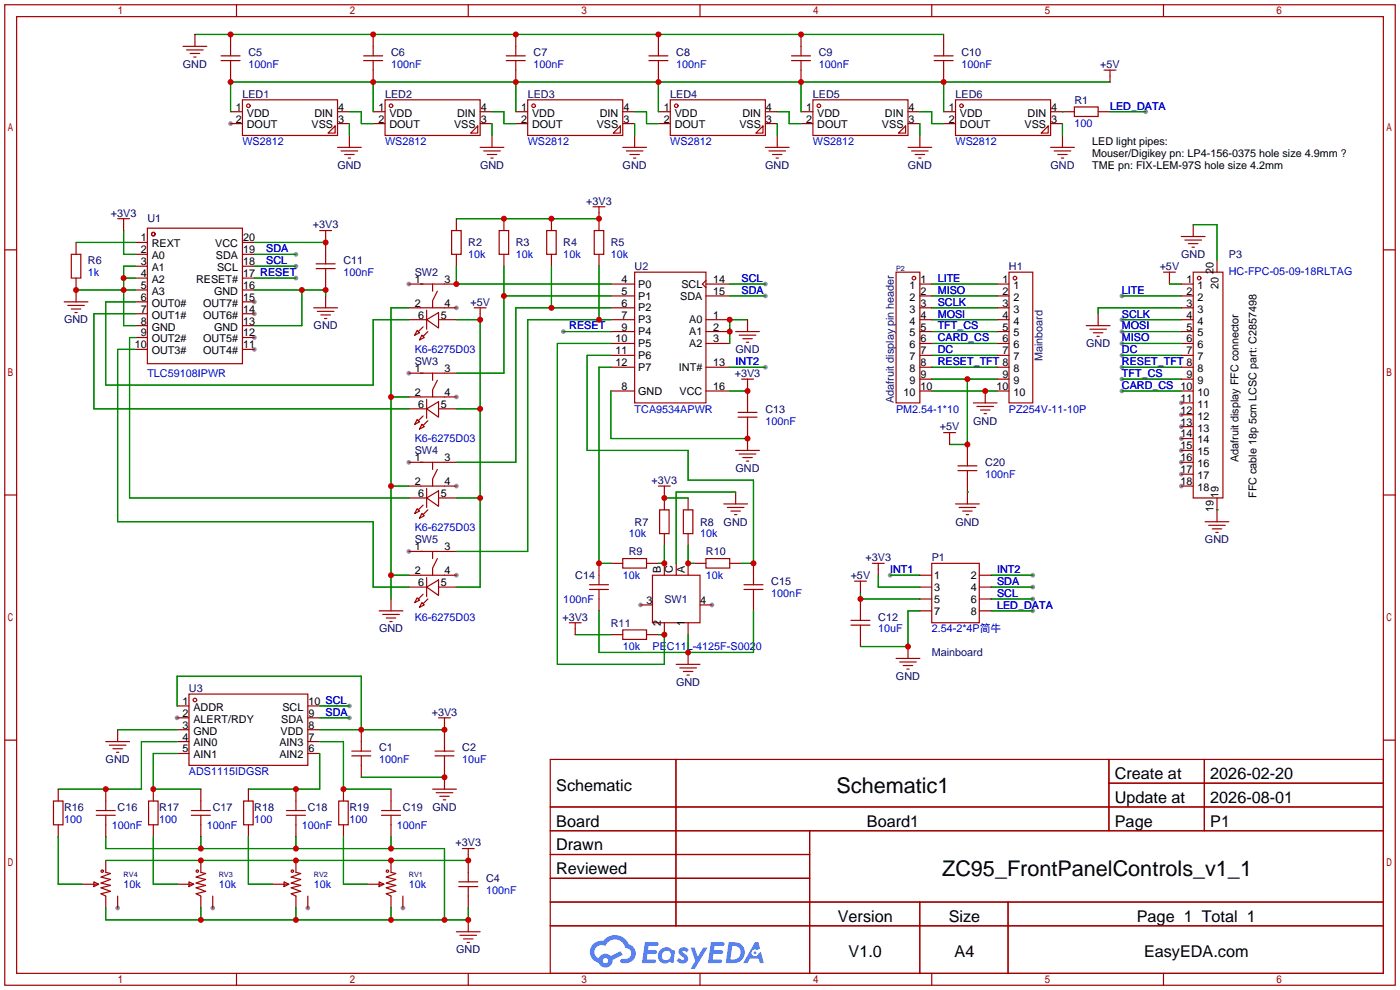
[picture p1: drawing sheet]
<svg xmlns="http://www.w3.org/2000/svg" width="299mm" height="212mm" viewBox="0 0 299 212" stroke-linecap="round" stroke-linejoin="round" font-family="sans-serif">
<g fill="#999">
<circle cx="54.4" cy="74.7" r=".51"/>
<circle cx="54.4" cy="72.1" r=".51"/>
<circle cx="54.4" cy="67.1" r=".51"/>
<circle cx="54.4" cy="64.5" r=".51"/>
<circle cx="37.8" cy="153.4" r=".51"/>
<circle cx="86.1" cy="194.1" r=".51"/>
<circle cx="136.9" cy="129.3" r=".51"/>
<circle cx="152.1" cy="129.3" r=".51"/>
<circle cx="49.3" cy="26.4" r=".51"/>
<circle cx="65.8" cy="194.1" r=".51"/>
<circle cx="45.5" cy="194.1" r=".51"/>
<circle cx="25.1" cy="194.1" r=".51"/>
<circle cx="87.4" cy="60.7" r=".51"/>
<circle cx="97.5" cy="65.8" r=".51"/>
<circle cx="87.4" cy="79.8" r=".51"/>
<circle cx="97.5" cy="84.8" r=".51"/>
<circle cx="87.4" cy="98.8" r=".51"/>
<circle cx="97.5" cy="103.9" r=".51"/>
<circle cx="87.4" cy="117.9" r=".51"/>
<circle cx="97.5" cy="122.9" r=".51"/>
<circle cx="252.5" cy="86.1" r=".51"/>
<circle cx="252.5" cy="88.6" r=".51"/>
<circle cx="252.5" cy="91.2" r=".51"/>
<circle cx="252.5" cy="93.7" r=".51"/>
<circle cx="252.5" cy="96.3" r=".51"/>
<circle cx="252.5" cy="98.8" r=".51"/>
<circle cx="252.5" cy="101.3" r=".51"/>
<circle cx="252.5" cy="103.9" r=".51"/>
<circle cx="74.7" cy="150.9" r=".51"/>
<circle cx="74.7" cy="153.4" r=".51"/>
<circle cx="63.2" cy="54.4" r=".51"/>
<circle cx="63.2" cy="56.9" r=".51"/>
<circle cx="163.6" cy="60.7" r=".51"/>
<circle cx="163.6" cy="63.2" r=".51"/>
<circle cx="163.6" cy="78.5" r=".51"/>
<circle cx="120.4" cy="70.9" r=".51"/>
<circle cx="63.2" cy="59.4" r=".51"/>
<circle cx="220.7" cy="122.9" r=".51"/>
<circle cx="220.7" cy="125.5" r=".51"/>
<circle cx="220.7" cy="128" r=".51"/>
<circle cx="220.7" cy="130.6" r=".51"/>
<circle cx="190.2" cy="122.9" r=".51"/>
<circle cx="244.9" cy="23.9" r=".51"/>
<circle cx="239.8" cy="63.2" r=".51"/>
<circle cx="239.8" cy="68.3" r=".51"/>
<circle cx="239.8" cy="70.9" r=".51"/>
<circle cx="239.8" cy="75.9" r=".51"/>
<circle cx="239.8" cy="78.5" r=".51"/>
<circle cx="239.8" cy="81" r=".51"/>
<circle cx="239.8" cy="73.4" r=".51"/>
<circle cx="239.8" cy="83.6" r=".51"/>
</g>
<g fill="none" stroke="#a10000" stroke-width=".25">
<path d="M1 1h297.2v209.6h-297.2zM3.6 3.6h292.1v204.4h-292.1zM50.5 1v2.6M100.1 1v2.6M149.6 1v2.6M199.1 1v2.6M248.7 1v2.6M1 53.4h2.6M295.7 53.4h2.5M1 105.8h2.6M295.7 105.8h2.5M1 158.2h2.6"/>
<path d="M295.7 158.2h2.5M117.6 162.3h178.1v45.7h-178.1zM117.6 172.5h178.1M117.6 177.5h178.1M144.5 162.3v35.6M173 177.5v30.5M237 162.3v15.2M237 167.4h58.7M257.4 162.3v15.2M117.6 182.6h55.4M117.6 192.8h178.1M117.6 187.7h55.4"/>
<path d="M117.6 197.9h178.1M196.6 192.8v15.2M215.4 192.8v15.2M50.5 208v2.6M100.1 208v2.6M149.6 208v2.6M199.1 208v2.6M248.7 208v2.6"/>
</g>
<g fill="#5487ff">
<path d="M145.3 202.7a1.3 1.3 0 0 1 1.9 .3l-.4 .6a.54 .54 0 0 0-.9-.2l.1 .2a1.34 1.34 0 0 1 .9 1.8 1.47 1.47 0 0 1-2.3-.1l.5-.6 .8 .5a.31 .31 0 0 0 .4-.3 .31 .31 0 0 0-.3-.4 1.12 1.12 0 0 1-.7-1.8z"/>
<path d="M147.6 202.5h.9l.6 2 1.2-2h.9l-2.7 4.6h-.9l1-1.7z"/>
<path d="M137.8 201.4h1.7a1.31 1.31 0 0 1 1.2 .2 .4 .4 0 0 1-.3 .5l-1.8 .1-.1 .9h1.6a.4 .4 0 0 1 .4 .4 .4 .4 0 0 1-.5 .4h-1.6l-.2 1.2h1.4a.46 .46 0 0 1 .5 0 .46 .46 0 0 1 .1 .5l-.4 .2h-2.6z"/>
<path d="M151.9 201.4h1.7a1.32 1.32 0 0 1 1.2 .2 .39 .39 0 0 1-.3 .5l-1.8 .1-.1 .9h1.6a.4 .4 0 0 1 .4 .4 .4 .4 0 0 1-.4 .4h-1.7l-.2 1.2h1.4a.46 .46 0 0 1 .5 0 .46 .46 0 0 1 .1 .5l-.4 .2h-2.6z"/>
<path d="M161.3 201.4h.8l.3 1.3-.6 .4a.75 .75 0 0 0-1.1 .3 .75 .75 0 0 0 .5 1 .75 .75 0 0 0 .9-.7l.5-.2 .6 2.3h-.8l-.3-.9h-1.8l-.5 .9h-1z"/>
<path d="M155.7 201.4l-.6 4.4h1.5a2.27 2.27 0 0 0 2.6-2.2 2.27 2.27 0 0 0-2.7-2.2zM156.5 202.1a1.5 1.5 0 0 1 1.8 1.6 1.5 1.5 0 0 1-1.9 1.4h-.3z"/>
<path d="M141.2 203a1.6 1.6 0 0 0-.3 2.3 1.6 1.6 0 0 0 2.3 .2l.7 .3 .3-2.4-.1-.3-.5-.1a1.58 1.58 0 0 0-2.4 0zM141.8 203.5a.98 .98 0 0 1 1.6 .4 .98 .98 0 0 1-1.1 1.3 .94 .94 0 0 1-.9-.7 .94 .94 0 0 1 .4-1z"/>
<path d="M126.8 201.8a2.37 2.37 0 0 0 1.1 4 1.54 1.54 0 0 0 1.8 1 1.54 1.54 0 0 0 1.2-1.6l2.2-1.1-.5-.8-2 1a1.57 1.57 0 0 0-2.7 .5 1.5 1.5 0 0 1-.7-2.1 1.5 1.5 0 0 1 2.2-.5 2.23 2.23 0 0 1 2.3-1.4 2.23 2.23 0 0 1 2 1.8 1.16 1.16 0 0 1 1.2 1.1 1.16 1.16 0 0 1-1.1 1.2h-.7a.47 .47 0 0 0-.5 .4 .47 .47 0 0 0 .4 .5 2.17 2.17 0 0 0 2.5-.9 2.17 2.17 0 0 0-.3-2.7l-.8-.4a3.2 3.2 0 0 0-5.5-.7l-1.1 .1zM128.8 205.3a.6 .6 0 0 1 1.2 0 .6 .6 0 0 1-1.2 0z"/>
<circle cx="161.4" cy="203.6" r=".28"/>
</g>
<g fill="none" stroke="#a10000" stroke-width=".25">
<path d="M39.1 9.9h5.1M39.9 10.7h3.5M40.6 11.4h2.1M41.4 12.2h.5M41.7 7.4v2.5M47.2 13h4.1M47.2 11.9h4.1M49.3 7.4v4.5M49.3 13v4.5M77.7 13h4.1M77.7 11.9h4.1M79.8 7.4v4.5"/>
<path d="M79.8 13v4.5M108.2 13h4.1M108.2 11.9h4.1M110.2 7.4v4.5M110.2 13v4.5M138.7 13h4M138.7 11.9h4M140.7 7.4v4.5M140.7 13v4.5M169.2 13h4M169.2 11.9h4M171.2 7.4v4.5"/>
<path d="M171.2 13v4.5M199.6 13h4.1M199.6 11.9h4.1M201.7 7.4v4.5M201.7 13v4.5M236 15h2.5M237.2 15v2.5M49.3 23.9h2.5M49.3 26.4h2.5M51.8 21.3h20.3v7.7h-20.3zM71.6 26.9v1.5h-1.5zM72.1 23.9h2.6"/>
<path d="M72.1 26.4h2.6M72.1 31.5h5.1M72.9 32.3h3.6M73.7 33h2M74.4 33.8h.5M74.7 29v2.5M79.8 23.9h2.5M79.8 26.4h2.5M82.3 21.3h20.3v7.7h-20.3zM102.1 26.9v1.5h-1.5zM102.6 23.9h2.6M102.6 26.4h2.6"/>
<path d="M102.6 31.5h5.1M103.4 32.3h3.5M104.1 33h2.1M104.9 33.8h.5M105.2 29v2.5M110.2 23.9h2.6M110.2 26.4h2.6M112.8 21.3h20.3v7.7h-20.3zM132.6 26.9v1.5h-1.5zM133.1 23.9h2.5M133.1 26.4h2.5M133.1 31.5h5.1"/>
<path d="M133.9 32.3h3.5M134.6 33h2.1M135.4 33.8h.5M135.6 29v2.5M140.7 23.9h2.6M140.7 26.4h2.6M143.3 21.3h20.3v7.7h-20.3zM163.1 26.9v1.5h-1.6zM163.6 23.9h2.5M163.6 26.4h2.5M163.6 31.5h5.1M164.3 32.3h3.6"/>
<path d="M165.1 33h2M165.9 33.8h.5M166.1 29v2.5M171.2 23.9h2.5M171.2 26.4h2.5M173.7 21.3h20.4v7.7h-20.4zM192 28.4l1.5-1.5v1.5zM194.1 23.9h2.5M194.1 26.4h2.5M194.1 31.5h5M194.8 32.3h3.6M195.6 33h2"/>
<path d="M196.3 33.8h.5M196.6 29v2.5M201.7 23.9h2.5M201.7 26.4h2.5M204.2 21.3h20.3v7.7h-20.3zM224 26.9v1.5h-1.5zM224.5 23.9h5.1M224.5 26.4h2.6M224.5 31.5h5.1M225.3 32.3h3.6M226.1 33h2M226.8 33.8h.5"/>
<path d="M227.1 29v2.5M229.6 22.9h5.1v2h-5.1zM234.7 23.9h2.5M15.2 54.4h2.1v5h-2.1zM16.3 51.8v2.6M16.3 59.4v5.1M25.1 46.7h2.6M26.4 46.7v2.6M29 51.8h2.5M29 54.4h2.5M29 56.9h2.5M29 59.4h2.5"/>
<path d="M31.5 48.8h20.3v28.9h-20.3zM51.8 51.8h2.6M51.8 54.4h2.6M51.8 56.9h2.6M51.8 59.4h2.6M67.6 57.4h4M67.6 56.4h4M68.3 49.3h2.6M69.6 49.3v7.1M69.6 57.4v4.6M96.5 49.3h2.1v5.1h-2.1zM97.5 46.7v2.6"/>
<path d="M97.5 54.4v2.5M106.7 49.3h2v5.1h-2zM107.7 46.7v2.6M107.7 54.4v2.5M116.8 49.3h2.1v5.1h-2.1zM117.9 46.7v2.6M117.9 54.4v2.5M126.7 44.2h2.6M127 49.3h2v5.1h-2zM128 44.2v5.1M128 54.4v2.5M135.6 58.2h15.3v27.9h-15.3z"/>
<path d="M150.9 59.9l-.8 .8 .8 .8M191.5 58.2h5.1v27.9h-5.1zM215.6 58.2h5.1v27.9h-5.1zM248.7 58.2h2.5M249.9 58.2v2.5M252.5 50.5h5.1M253.2 51.3h3.6M254 52.1h2M254.8 52.8h.5M255 58.2h6.4v48.2h-6.4zM255 48v2.5M260.1 55.6v2.6"/>
<path d="M13.7 64.5h5.1M14.5 65.3h3.5M15.2 66h2.1M16 66.8h.5M29 62h2.5M29 64.5h2.5M29 67.1h2.5M29 69.6h2.5M29 72.1h2.5M29 74.7h2.5M51.8 62h2.6M51.8 64.5h2.6"/>
<path d="M51.8 67.1h2.6M51.8 69.6h2.6M51.8 72.1h2.6M51.8 74.7h2.6M67.1 65.8h5M67.8 66.5h3.6M68.6 67.3h2M69.3 68.1h.5M69.6 63.2v2.6M87.4 68.3h3.8M87.4 60.7h10.1M87.4 65.8h10.1"/>
<path d="M87.4 79.8h10.1M89.2 70.6l.5 .5-1.1 .5zM90.2 71.6l.5 .5-1 .5zM90.4 69.8l-1 1.1M91.2 68.3l2.5-1.5v3.3zM91.2 66.3v4.1M91.4 70.9l-1 1M92.5 60.7v1.5M92.5 79.8v1.5M93.5 62.2l-1 2.1v1.5M93.7 68.3h3.8M101.3 65.8h2.6"/>
<path d="M102.6 65.8v2.5M130.6 68.3h5M130.6 70.9h5M130.6 73.4h5M130.6 60.7h5M130.6 63.2h5M130.6 65.8h5M130.6 75.9h5M130.6 78.5h5M150.9 68.3h5.1M150.9 70.9h5.1M150.9 73.4h5.1"/>
<path d="M150.9 60.7h5.1M150.9 63.2h5.1M150.9 78.5h5.1M157.2 70.9h5.1M158 71.6h3.5M158.7 72.4h2.1M159.5 73.2h.5M159.8 68.3v2.6M196.6 68.3h2.5M196.6 70.9h2.5M196.6 73.4h2.5M196.6 60.7h2.5"/>
<path d="M196.6 63.2h2.5M196.6 65.8h2.5M196.6 75.9h2.5M196.6 78.5h2.5M213.1 68.3h2.5M213.1 70.9h2.5M213.1 73.4h2.5M213.1 60.7h2.5M213.1 63.2h2.5M213.1 65.8h2.5M213.1 75.9h2.5M213.1 78.5h2.5"/>
<path d="M232.2 69.6h5M232.9 70.4h3.6M233.7 71.1h2M234.4 71.9h.5M234.7 67.1v2.5M252.5 68.3h2.5M252.5 70.9h2.5M252.5 73.4h2.5M252.5 60.7h2.5M252.5 63.2h2.5M252.5 65.8h2.5M252.5 75.9h2.5"/>
<path d="M252.5 78.5h2.5M87.4 84.8h10.1M87.4 87.4h3.8M87.4 98.8h10.1M89.2 89.7l.5 .5-1.1 .5zM90.2 90.7l.5 .5-1 .5zM90.4 88.9l-1 1M91.2 87.4l2.5-1.5v3.3zM91.2 85.3v4.1M91.4 89.9l-1 1M92.5 98.8v1.5M93.5 81.3l-1 2v1.5"/>
<path d="M93.7 87.4h3.8M130.6 83.6h5M150.9 83.6h5.1M157.2 96.3h5.1M157.7 89.2h4.1M157.7 88.1h4.1M158 97h3.5M158.5 81h2.5M158.7 97.8h2.1M159.5 98.6h.5M159.8 81v7.1M159.8 89.2v7.1"/>
<path d="M196.6 83.6h2.5M196.6 81h2.5M201.7 92.5h2.5M202.9 92.5v2.5M204.7 99.6h4.1M206.8 95v4.6M208 86.1h5.1M208.8 86.9h3.5M209.5 87.6h2.1M210.3 88.4h.5M210.6 83.6v2.5M213.1 83.6h2.5"/>
<path d="M213.1 81h2.5M252.5 83.6h2.5M252.5 98.8h2.5M252.5 81h2.5M252.5 96.3h2.5M252.5 86.1h2.5M252.5 88.6h2.5M252.5 91.2h2.5M252.5 93.7h2.5M87.4 103.9h10.1M87.4 106.4h3.8M87.4 117.9h10.1"/>
<path d="M89.2 108.7l.5 .5-1.1 .5zM90.2 109.7l.5 .5-1 .5zM90.4 107.9l-1 1.1M91.2 106.4l2.5-1.5v3.3zM91.2 104.4v4.1M91.4 109l-1 1M92.5 117.9v1.5M93.5 100.3l-1 2.1v1.5M93.5 119.4l-1 2v1.5M93.7 106.4h3.8M133.1 119.4h5.1v2h-5.1zM140.7 103.9h2.6"/>
<path d="M141 109h2v5h-2zM142 103.9v5.1M142 114v2.6M146 109h2.1v5h-2.1zM147.1 106.4v2.6M147.1 114v2.6M150.9 119.4h5.1v2h-5.1zM154.7 107.7h5.1M155.4 108.5h3.6M156.2 109.2h2M157 110h.5M157.2 105.2v2.5"/>
<path d="M204.2 107.7h5.1M204.7 100.6h4.1M205 108.5h3.5M205.7 109.2h2.1M206.5 110h.5M206.8 100.6v7.1M252.5 103.9h2.5M252.5 101.3h2.5M257.6 111.5h5M258.3 112.3h3.6M259.1 113h2M259.8 113.8h.5"/>
<path d="M260.1 106.4v5.1M81 130.6h5.1M81.8 131.3h3.5M82.5 132.1h2.1M83.3 132.8h.5M83.6 128v2.6M87.4 122.9h10.1M87.4 125.5h3.8M89.2 127.8l.5 .5-1.1 .5zM90.2 128.8l.5 .5-1 .5zM90.4 127l-1 1M91.2 125.5l2.5-1.5v3.3z"/>
<path d="M91.2 123.4v4.1M91.4 128l-1 1M93.7 125.5h3.8M121.7 133.1h2.5M122.9 133.1v2.5M126 126h4M126 125h4M128 120.4v4.6M128 126v4.6M130.6 120.4h2.5M130.6 135.6h2.5M133.1 134.6h5.1v2.1h-5.1z"/>
<path d="M136.9 129.3h2.5M138.2 120.4h2.5M138.2 135.6h2.5M139.4 122.9h10.2v10.2h-10.2zM142 120.4v2.5M142 133.1v2.5M144.5 120.4v2.5M147.1 120.4v2.5M147.1 133.1v2.5M147.1 139.4v2.6M148.3 120.4h2.6M149.6 129.3h2.5"/>
<path d="M156 120.4h2.5M159 126h4.1M159 125h4.1M161 120.4v4.6M161 126v4.6M181.9 133.6h4M181.9 132.6h4M182.6 124.2h2.6M183.9 124.2v2.5M183.9 128v4.6M183.9 133.6v4.6M186.4 120.4h2.6"/>
<path d="M187.7 120.4v2.5M194.1 138.2v2.5M196.6 122.9h2.5M196.6 125.5h2.5M196.6 130.6h2.5M196.6 128h2.5M199.1 120.4h10.2v12.7h-10.2zM209.3 122.9h2.5M209.3 125.5h2.5M209.3 130.6h2.5M209.3 128h2.5M22.6 158.5h5.1"/>
<path d="M23.4 159.3h3.5M25.1 156v2.5M37.8 150.9h2.6M37.8 153.4h2.6M37.8 156h2.6M37.8 158.5h2.6M40.4 148.3h25.4v15.3h-25.4zM65.8 150.9h2.5M65.8 153.4h2.5M65.8 156h2.5M65.8 158.5h2.5M77.2 156v4.5"/>
<path d="M93.7 153.4h2.6M95 153.4v7.1M144.5 142h5.1M145.3 142.7h3.5M146 143.5h2.1M146.8 144.3h.5M191.5 140.7h5.1M192.3 141.5h3.5M193 142.2h2.1M193.8 143h.5M11.4 171.2h2.1v5.1h-2.1zM12.4 168.7v2.5"/>
<path d="M12.4 176.3v2.5M20.6 174.2h4M20.6 173.2h4M22.6 168.7v4.5M22.6 174.2v4.6M24.1 160h2.1M24.9 160.8h.5M31.7 171.2h2.1v5.1h-2.1zM32.8 168.7v2.5M32.8 176.3v2.5M37.8 161h2.6M40.9 174.2h4.1"/>
<path d="M40.9 173.2h4.1M42.9 168.7v4.5M42.9 174.2v4.6M52.1 171.2h2v5.1h-2zM53.1 168.7v2.5M53.1 176.3v2.5M61.2 174.2h4.1M61.2 173.2h4.1M63.2 168.7v4.5M63.2 174.2v4.6M65.8 161h2.5M72.4 171.2h2v5.1h-2z"/>
<path d="M73.4 168.7v2.5M73.4 176.3v2.5M75.2 161.5h4M75.2 160.5h4M77.2 161.5v4.6M81.5 174.2h4.1M81.5 173.2h4.1M83.6 168.7v4.5M83.6 174.2v4.6M92.5 168.7h5M93 161.5h4M93 160.5h4"/>
<path d="M93.2 169.4h3.6M94 170.2h2M94.7 170.9h.5M95 161.5v7.2M17.5 189h3.6M20.1 188.5l1 .5-1 .5zM22.6 183.9v2.5l1 .3-2 .8 2 .5-2 .7 2 .5-2 .5 2 .8-2 .5 1 .5v2.6M25.1 191.5v2.6M37.8 189h3.6M40.4 188.5l1 .5-1 .5zM42.9 183.9v2.5l1 .3-2 .8 2 .5-2 .7 2 .5-2 .5 2 .8-2 .5 1 .5v2.6M45.5 191.5v2.6"/>
<path d="M58.2 189h3.5M60.7 188.5l1 .5-1 .5zM63.2 183.9v2.5l1.1 .3-2.1 .8 2.1 .5-2.1 .7 2.1 .5-2.1 .5 2.1 .8-2.1 .5 1 .5v2.6M65.8 191.5v2.6M78.5 189h3.5M81 188.5l1 .5-1 .5zM83.6 183.9v2.5l1 .3-2.1 .8 2.1 .5-2.1 .7 2.1 .5-2.1 .5 2.1 .8-2.1 .5 1.1 .5v2.6M86.1 191.5v2.6M97.5 199.1h5.1M98 189.5h4.1M98 188.5h4.1M98.3 199.9h3.6"/>
<path d="M98.8 181.4h2.5M100.1 181.4v7.1M100.1 189.5v4.6M100.1 196.6v2.5M99.1 200.7h2M99.8 201.4h.5"/>
<circle cx="53.1" cy="22.6" r=".38"/>
<circle cx="83.6" cy="22.6" r=".38"/>
<circle cx="114" cy="22.6" r=".38"/>
<circle cx="144.5" cy="22.6" r=".38"/>
<circle cx="175" cy="22.6" r=".38"/>
<circle cx="205.5" cy="22.6" r=".38"/>
<circle cx="32.8" cy="50" r=".38"/>
<circle cx="195.3" cy="59.4" r=".38"/>
<circle cx="216.9" cy="59.4" r=".38"/>
<circle cx="256.3" cy="59.4" r=".38"/>
<circle cx="41.7" cy="149.6" r=".38"/>
<circle cx="21.8" cy="186.2" r=".25"/>
<circle cx="42.2" cy="186.2" r=".25"/>
<circle cx="62.5" cy="186.2" r=".25"/>
<circle cx="82.8" cy="186.2" r=".25"/>
</g>
<g fill="none" stroke="#008700" stroke-width=".25">
<path d="M41.7 7.4h160M79.8 17.5v6.4M110.2 17.5v6.4M140.7 17.5v6.4M171.2 17.5v6.4M201.7 17.5v6.4M237.2 17.5h-187.9v6.4M74.7 23.9h2.5v2.5h2.6M74.7 26.4v2.6M105.2 23.9h2.5v2.5h2.5M105.2 26.4v2.6M135.6 23.9h2.6v2.5h2.5"/>
<path d="M135.6 26.4v2.6M166.1 23.9h2.6v2.5h2.5M166.1 26.4v2.6M196.6 23.9h2.5v2.5h2.6M196.6 26.4v2.6M227.1 23.9h.1M227.1 26.4v2.6M237.2 23.9h7.7M16.3 51.8h12.7M26.4 49.3v5.1h2.6M26.4 59.4h2.6M29 56.9h-2.6v12.7h2.6"/>
<path d="M54.4 51.8h15.2M54.4 59.4h8.8M54.4 56.9h8.8M54.4 54.4h8.8M97.5 56.9v3.8h33.1M97.5 46.7h30.5M107.7 56.9v22.9h-10.2M117.9 56.9v8.9M128 56.9v11.4M255 48h5.1v7.6M16.3 62h12.7M29 64.5h-6.4v17.8h57.2v-14h7.6"/>
<path d="M29 74.7h-3.9v36.8h54.7v14h7.6M29 67.1h-8.9v20.3h67.3M29 72.1h-1.3v34.3h59.7M54.4 62h15.2v1.2M64.5 62v7.6h-10.1M87.4 65.8h-3.8v62.2M97.5 68.3h5.1v57.2h-5.1M107.7 63.2h22.9M120.4 70.9h10.2M130.6 65.8h-20.4v33h-12.7M130.6 75.9h-5.1v20.4h21.6v6.3h13.9v17.8h-2.5M130.6 78.5h-2.6v41.9h2.6"/>
<path d="M130.6 73.4h-11.5v68.6h22.9v-6.4h-1.3M130.6 68.3h-17.8v49.6h-15.3M156 78.5h7.6M156 60.7h7.6M156 63.2h7.6M159.8 68.3h-3.8v5.1M199.1 73.4h14M199.1 75.9h14M199.1 78.5h14M199.1 60.7h14M199.1 63.2h14M199.1 68.3h14"/>
<path d="M199.1 65.8h14M199.1 70.9h14M239.8 73.4h12.7M239.8 75.9h12.7M239.8 78.5h12.7M239.8 63.2h12.7M239.8 68.3h12.7M239.8 70.9h12.7M249.9 60.7h2.6M252.5 65.8h-17.8v1.3M83.6 84.8h3.8M97.5 87.4h5.1"/>
<path d="M130.6 83.6v10.1h29.2M156 83.6h3.8M199.1 83.6h14M199.1 81h14M206.8 81v14h-3.9M239.8 83.6h12.7M239.8 81h12.7M83.6 103.9h3.8M97.5 106.4h5.1M142 116.6v3.8h-1.3M142 106.4h5.1M147.1 116.6v3.8h1.2"/>
<path d="M157.2 105.2h-12.7v15.2M206.8 105.2h.1M260.1 109h.1M83.6 122.9h3.8M122.9 135.6h7.7M128 130.6v8.8h33v-8.8M147.1 135.6v3.8M183.9 126.7v1.3h12.7M187.7 122.9v2.6h8.9M190.2 122.9h6.4M196.6 130.6h-2.5v7.6h-10.2M211.8 125.5h8.9"/>
<path d="M211.8 122.9h8.9M211.8 130.6h8.9M211.8 128h8.9M25.1 156h12.7M37.8 150.9v-6.4h39.4v11.5M37.8 158.5h-7.6v10.2h-17.8M68.3 156h26.7M68.3 158.5h5.1v10.2h10.2M68.3 150.9h6.4M68.3 153.4h6.4M12.4 178.8v10.2h5.1M22.6 178.8v2.6h72.4v15.2"/>
<path d="M32.8 178.8v10.2h5M37.8 161h-5v7.7h10.1M42.9 178.8v2.6M53.1 178.8v10.2h5.1M63.2 178.8v2.6M68.3 161v7.7h-15.2M73.4 178.8v10.2h5.1M77.2 166.1h17.8M83.6 178.8v2.6M22.6 194.1v2.5h77.5v-2.5M22.6 183.9h77.5M42.9 194.1v2.5"/>
<path d="M63.2 194.1v2.5M83.6 194.1v2.5"/>
</g>
<g fill="#c00">
<circle cx="49.3" cy="17.5" r=".63"/>
<circle cx="79.8" cy="17.5" r=".63"/>
<circle cx="110.2" cy="17.5" r=".63"/>
<circle cx="140.7" cy="17.5" r=".63"/>
<circle cx="171.2" cy="17.5" r=".63"/>
<circle cx="201.7" cy="17.5" r=".63"/>
<circle cx="140.7" cy="7.4" r=".63"/>
<circle cx="171.2" cy="7.4" r=".63"/>
<circle cx="110.2" cy="7.4" r=".63"/>
<circle cx="79.8" cy="7.4" r=".63"/>
<circle cx="49.3" cy="7.4" r=".63"/>
<circle cx="95" cy="166.1" r=".63"/>
<circle cx="22.6" cy="168.7" r=".63"/>
<circle cx="32.8" cy="168.7" r=".63"/>
<circle cx="63.2" cy="168.7" r=".63"/>
<circle cx="63.2" cy="196.6" r=".63"/>
<circle cx="83.6" cy="196.6" r=".63"/>
<circle cx="95" cy="196.6" r=".63"/>
<circle cx="83.6" cy="181.4" r=".63"/>
<circle cx="63.2" cy="181.4" r=".63"/>
<circle cx="42.9" cy="181.4" r=".63"/>
<circle cx="100.1" cy="196.6" r=".63"/>
<circle cx="42.9" cy="196.6" r=".63"/>
<circle cx="16.3" cy="62" r=".63"/>
<circle cx="26.4" cy="62" r=".63"/>
<circle cx="26.4" cy="59.4" r=".63"/>
<circle cx="69.6" cy="51.8" r=".63"/>
<circle cx="64.5" cy="62" r=".63"/>
<circle cx="69.6" cy="62" r=".63"/>
<circle cx="147.1" cy="139.4" r=".63"/>
<circle cx="142" cy="135.6" r=".63"/>
<circle cx="142" cy="120.4" r=".63"/>
<circle cx="147.1" cy="120.4" r=".63"/>
<circle cx="161" cy="120.4" r=".63"/>
<circle cx="128" cy="120.4" r=".63"/>
<circle cx="156" cy="68.3" r=".63"/>
<circle cx="156" cy="70.9" r=".63"/>
<circle cx="159.8" cy="83.6" r=".63"/>
<circle cx="159.8" cy="93.7" r=".63"/>
<circle cx="97.5" cy="60.7" r=".63"/>
<circle cx="107.7" cy="63.2" r=".63"/>
<circle cx="117.9" cy="65.8" r=".63"/>
<circle cx="128" cy="68.3" r=".63"/>
<circle cx="102.6" cy="87.4" r=".63"/>
<circle cx="102.6" cy="106.4" r=".63"/>
<circle cx="102.6" cy="68.3" r=".63"/>
<circle cx="83.6" cy="84.8" r=".63"/>
<circle cx="83.6" cy="103.9" r=".63"/>
<circle cx="83.6" cy="122.9" r=".63"/>
<circle cx="107.7" cy="46.7" r=".63"/>
<circle cx="117.9" cy="46.7" r=".63"/>
<circle cx="128" cy="46.7" r=".63"/>
<circle cx="194.1" cy="138.2" r=".63"/>
<circle cx="183.9" cy="128" r=".63"/>
<circle cx="100.1" cy="183.9" r=".63"/>
<circle cx="83.6" cy="183.9" r=".63"/>
<circle cx="63.2" cy="183.9" r=".63"/>
<circle cx="42.9" cy="183.9" r=".63"/>
<circle cx="77.2" cy="156" r=".63"/>
<circle cx="95" cy="156" r=".63"/>
<circle cx="73.4" cy="168.7" r=".63"/>
<circle cx="206.8" cy="81" r=".63"/>
<circle cx="206.8" cy="95" r=".63"/>
<circle cx="210.6" cy="83.6" r=".63"/>
<circle cx="142" cy="106.4" r=".63"/>
</g>
<g font-size="4.6">
<text x="178.8" y="169.4">Schematic1</text>
<text x="201.4" y="187.2">ZC95_FrontPanelControls_v1_1</text>
</g>
<g font-size="3.5">
<text x="238.3" y="166.5">Create at</text>
<text x="258.7" y="166.5">2026-02-20</text>
<text x="118.9" y="169.1">Schematic</text>
<text x="238.3" y="171.6">Update at</text>
<text x="258.7" y="171.6">2026-08-01</text>
<text x="118.9" y="176.7">Board</text>
<text x="185.3" y="176.7">Board1</text>
<text x="238.3" y="176.7">Page</text>
<text x="258.7" y="176.7">P1</text>
<text x="118.9" y="181.8">Drawn</text>
<text x="118.9" y="186.8">Reviewed</text>
<text x="179.1" y="197">Version</text>
<text x="202.8" y="197">Size</text>
<text x="243" y="197">Page 1 Total 1</text>
<text x="181.4" y="204.6">V1.0</text>
<text x="204" y="204.6">A4</text>
<text x="244.5" y="204.6">EasyEDA.com</text>
</g>
<g font-size="2.3" fill="#000080">
<text x="53.1" y="12">C5</text>
<text x="83.6" y="12">C6</text>
<text x="114" y="12">C7</text>
<text x="144.5" y="12">C8</text>
<text x="175" y="12">C9</text>
<text x="205.5" y="12">C10</text>
<text x="39.1" y="14.5">GND</text>
<text x="235.2" y="14.5">+5V</text>
<text x="51.8" y="20.9">LED1</text>
<text x="82.3" y="20.9">LED2</text>
<text x="112.8" y="20.9">LED3</text>
<text x="143.3" y="20.9">LED4</text>
<text x="173.7" y="20.9">LED5</text>
<text x="204.2" y="20.9">LED6</text>
<text x="229.6" y="22.1">R1</text>
<text x="72.1" y="36.1">GND</text>
<text x="102.6" y="36.1">GND</text>
<text x="133.1" y="36.1">GND</text>
<text x="163.6" y="36.1">GND</text>
<text x="194" y="36.1">GND</text>
<text x="224.5" y="36.1">GND</text>
<text x="23.7" y="46.3">+3V3</text>
<text x="31.5" y="47.5">U1</text>
<text x="125.3" y="43.7">+3V3</text>
<text x="66.9" y="48.8">+3V3</text>
<text x="100.1" y="52.6">R2</text>
<text x="110.2" y="52.6">R3</text>
<text x="120.4" y="52.6">R4</text>
<text x="130.6" y="52.6">R5</text>
<text x="18.8" y="56.4">R6</text>
<text x="73.4" y="56.4">C11</text>
<text x="88.6" y="59">SW2</text>
<text x="135.6" y="57.7">U2</text>
<text x="215.6" y="57.7">H1</text>
<text x="247.9" y="57.7">+5V</text>
<text x="252.5" y="55.2">GND</text>
<text x="262.6" y="55.2">P3</text>
<text x="100.5" y="65.3">+5V</text>
<text x="13.7" y="69.1">GND</text>
<text x="67" y="70.4">GND</text>
<text x="157.2" y="75.5">GND</text>
<text x="222.8" y="77.2" transform="rotate(-90 222.8 77.2)">Mainboard</text>
<text x="232.1" y="74.2">GND</text>
<text x="88.6" y="78">SW3</text>
<text x="157" y="80.6">+3V3</text>
<text x="163.6" y="88.2">C13</text>
<text x="191.1" y="86.1" transform="rotate(-90 191.1 86.1)">Adafruit display pin header</text>
<text x="200.9" y="92">+5V</text>
<text x="208" y="90.7">GND</text>
<text x="88.6" y="97.1">SW4</text>
<text x="157.2" y="100.9">GND</text>
<text x="210.6" y="99.6">C20</text>
<text x="139.3" y="103.4">+3V3</text>
<text x="135.6" y="112.3">R7</text>
<text x="149.6" y="112.3">R8</text>
<text x="154.7" y="112.3">GND</text>
<text x="204.2" y="112.3">GND</text>
<text x="88.6" y="116.1">SW5</text>
<text x="134.4" y="118.7">R9</text>
<text x="150.9" y="118.7">R10</text>
<text x="185" y="119.9">+3V3</text>
<text x="199.1" y="119.9">P1</text>
<text x="257.5" y="116.1">GND</text>
<text x="122.9" y="123.7">C14</text>
<text x="164.8" y="125">C15</text>
<text x="181.8" y="123.7">+5V</text>
<text x="142" y="128.8">SW1</text>
<text x="81" y="135.2">GND</text>
<text x="120.2" y="132.6">+3V3</text>
<text x="130.6" y="133.9">R11</text>
<text x="187.7" y="132.6">C12</text>
<text x="199.1" y="140.3">Mainboard</text>
<text x="40.4" y="147.9">U3</text>
<text x="144.5" y="146.6">GND</text>
<text x="191.5" y="145.3">GND</text>
<text x="92.3" y="153">+3V3</text>
<text x="81" y="160.6">C1</text>
<text x="98.8" y="160.6">C2</text>
<text x="22.6" y="163.1">GND</text>
<text x="13.7" y="173.3">R16</text>
<text x="25.1" y="173.3">C16</text>
<text x="34" y="173.3">R17</text>
<text x="45.5" y="173.3">C17</text>
<text x="54.4" y="173.3">R18</text>
<text x="65.8" y="173.3">C18</text>
<text x="74.7" y="173.3">R19</text>
<text x="86.1" y="173.3">C19</text>
<text x="92.4" y="173.3">GND</text>
<text x="97.3" y="180.9">+3V3</text>
<text x="103.9" y="188.5">C4</text>
<text x="97.5" y="203.8">GND</text>
</g>
<g font-size="2.3" fill="#00f">
<text x="53.1" y="14.5">100nF</text>
<text x="83.6" y="14.5">100nF</text>
<text x="114" y="14.5">100nF</text>
<text x="144.5" y="14.5">100nF</text>
<text x="175" y="14.5">100nF</text>
<text x="205.5" y="14.5">100nF</text>
<text x="237.2" y="23.4">LED_DATA</text>
<text x="229.6" y="27.2">100</text>
<text x="51.8" y="31">WS2812</text>
<text x="82.3" y="31">WS2812</text>
<text x="112.8" y="31">WS2812</text>
<text x="143.3" y="31">WS2812</text>
<text x="173.7" y="31">WS2812</text>
<text x="204.2" y="31">WS2812</text>
<text x="56.9" y="53.9">SDA</text>
<text x="18.8" y="59">1k</text>
<text x="56.9" y="56.4">SCL</text>
<text x="73.4" y="59">100nF</text>
<text x="100.1" y="55.2">10k</text>
<text x="110.2" y="55.2">10k</text>
<text x="120.4" y="55.2">10k</text>
<text x="130.6" y="55.2">10k</text>
<text x="262.6" y="58.7">HC-FPC-05-09-18RLTAG</text>
<text x="158.5" y="60.2">SCL</text>
<text x="158.5" y="62.8">SDA</text>
<text x="200.4" y="60.2">LITE</text>
<text x="200.4" y="62.8">MISO</text>
<text x="200.4" y="65.3">SCLK</text>
<text x="239.8" y="62.8">LITE</text>
<text x="121.7" y="70.4">RESET</text>
<text x="200.4" y="67.9">MOSI</text>
<text x="200.4" y="70.4">TFT_CS</text>
<text x="239.8" y="67.9">SCLK</text>
<text x="239.8" y="70.4">MOSI</text>
<text x="88.6" y="75.5">K6-6275D03</text>
<text x="200.4" y="72.9">CARD_CS</text>
<text x="200.4" y="75.5">DC</text>
<text x="239.8" y="75.5">DC</text>
<text x="239.8" y="72.9">MISO</text>
<text x="31.5" y="80.6">TLC59108IPWR</text>
<text x="157.2" y="78">INT2</text>
<text x="200.4" y="78">RESET_TFT 8</text>
<text x="239.8" y="78">RESET_TFT 8</text>
<text x="239.8" y="80.6">TFT_CS</text>
<text x="239.8" y="83.1">CARD_CS 10</text>
<text x="135.6" y="88.2">TCA9534APWR</text>
<text x="191.5" y="88.2">PM2.54-1*10</text>
<text x="215.6" y="88.2">PZ254V-11-10P</text>
<text x="88.6" y="94.5">K6-6275D03</text>
<text x="163.6" y="90.7">100nF</text>
<text x="210.6" y="102.2">100nF</text>
<text x="88.6" y="113.6">K6-6275D03</text>
<text x="134.4" y="114.9">10k</text>
<text x="149.6" y="114.9">10k</text>
<text x="133.1" y="123.7">10k</text>
<text x="150.9" y="123.7">10k</text>
<text x="190.2" y="122.5">INT1</text>
<text x="213.1" y="122.5">INT2</text>
<text x="213.1" y="125">SDA</text>
<text x="120.4" y="128.8">100nF</text>
<text x="164.8" y="127.6">100nF</text>
<text x="213.1" y="127.6">SCL</text>
<text x="213.1" y="130.1">LED_DATA</text>
<text x="88.6" y="132.6">K6-6275D03</text>
<text x="187.7" y="135.2">10uF</text>
<text x="199.1" y="135.2">2.54-2*4P简牛</text>
<text x="133.1" y="139">10k</text>
<text x="139.4" y="139">PEC11L-4125F-S0020</text>
<text x="69.6" y="153">SDA</text>
<text x="40.4" y="165.7">ADS1115IDGSR</text>
<text x="81" y="163.1">100nF</text>
<text x="98.8" y="163.1">10uF</text>
<text x="13.7" y="175.8">100</text>
<text x="23.9" y="177.1">100nF</text>
<text x="34" y="175.8">100</text>
<text x="44.2" y="177.1">100nF</text>
<text x="54.4" y="175.8">100</text>
<text x="64.5" y="177.1">100nF</text>
<text x="74.7" y="175.8">100</text>
<text x="84.8" y="177.1">100nF</text>
<text x="26.4" y="189.8">10k</text>
<text x="46.7" y="189.8">10k</text>
<text x="67.1" y="189.8">10k</text>
<text x="87.4" y="189.8">10k</text>
<text x="103.9" y="191.1">100nF</text>
</g>
<g font-size="2.3">
<text x="50.4" y="23.6">1</text>
<text x="72.3" y="23.6">4</text>
<text x="80.9" y="23.6">1</text>
<text x="102.7" y="23.6">4</text>
<text x="111.4" y="23.6">1</text>
<text x="133.2" y="23.6">4</text>
<text x="141.8" y="23.6">1</text>
<text x="163.7" y="23.6">4</text>
<text x="172.3" y="23.6">1</text>
<text x="194.2" y="23.6">4</text>
<text x="202.8" y="23.6">1</text>
<text x="224.7" y="23.6">4</text>
<text x="50.4" y="26.2">2</text>
<text x="52.8" y="24.9">VDD</text>
<text x="52.8" y="27.5">DOUT</text>
<text x="66.6" y="27.5">VSS</text>
<text x="67.2" y="24.9">DIN</text>
<text x="72.3" y="26.2">3</text>
<text x="80.9" y="26.2">2</text>
<text x="83.2" y="24.9">VDD</text>
<text x="83.2" y="27.5">DOUT</text>
<text x="97.1" y="27.5">VSS</text>
<text x="97.7" y="24.9">DIN</text>
<text x="102.7" y="26.2">3</text>
<text x="111.4" y="26.2">2</text>
<text x="113.7" y="24.9">VDD</text>
<text x="113.7" y="27.5">DOUT</text>
<text x="127.5" y="27.5">VSS</text>
<text x="128.2" y="24.9">DIN</text>
<text x="133.2" y="26.2">3</text>
<text x="141.8" y="26.2">2</text>
<text x="144.2" y="24.9">VDD</text>
<text x="144.2" y="27.5">DOUT</text>
<text x="158" y="27.5">VSS</text>
<text x="158.7" y="24.9">DIN</text>
<text x="163.7" y="26.2">3</text>
<text x="172.3" y="26.2">2</text>
<text x="174.7" y="24.9">VDD</text>
<text x="174.7" y="27.5">DOUT</text>
<text x="188.5" y="27.5">VSS</text>
<text x="189.1" y="24.9">DIN</text>
<text x="194.2" y="26.2">3</text>
<text x="202.8" y="26.2">2</text>
<text x="205.2" y="24.9">VDD</text>
<text x="205.2" y="27.5">DOUT</text>
<text x="219" y="27.5">VSS</text>
<text x="219.6" y="24.9">DIN</text>
<text x="224.7" y="26.2">3</text>
<text x="233.4" y="31">LED light pipes:</text>
<text x="233.4" y="33.6">Mouser/Digikey pn: LP4-156-0375 hole size 4.9mm ?</text>
<text x="233.4" y="36.1">TME pn: FIX-LEM-97S hole size 4.2mm</text>
<text x="30.1" y="51.6">1</text>
<text x="32.4" y="52.9">REXT</text>
<text x="46" y="52.9">VCC</text>
<text x="51.9" y="51.6">20</text>
<text x="30.1" y="54.1">2</text>
<text x="30.1" y="56.7">3</text>
<text x="30.1" y="59.2">4</text>
<text x="32.4" y="55.4">A0</text>
<text x="32.4" y="57.9">A1</text>
<text x="46.1" y="55.4">SDA</text>
<text x="46.4" y="57.9">SCL</text>
<text x="51.9" y="59.2">17 RESET</text>
<text x="51.9" y="56.7">18</text>
<text x="51.9" y="54.1">19</text>
<text x="259.4" y="58.7" transform="rotate(-90 259.4 58.7)">20</text>
<text x="30.1" y="61.7">5</text>
<text x="30.1" y="64.3">6</text>
<text x="32.4" y="60.5">A2</text>
<text x="32.4" y="63">A3</text>
<text x="32.4" y="65.6">OUT0#</text>
<text x="41.9" y="60.5">RESET#</text>
<text x="43.4" y="65.6">OUT7#</text>
<text x="45.7" y="63">GND</text>
<text x="51.9" y="64.3">15</text>
<text x="51.9" y="61.7">16</text>
<text x="88.6" y="60.5">1</text>
<text x="88.6" y="65.6">2</text>
<text x="95" y="60.5">3</text>
<text x="95" y="65.6">4</text>
<text x="132.8" y="60.5">4</text>
<text x="132.8" y="63">5</text>
<text x="132.8" y="65.6">6</text>
<text x="136.4" y="61.5">P0</text>
<text x="136.4" y="64">P1</text>
<text x="145.4" y="64">SDA</text>
<text x="145.6" y="61.5">SCL</text>
<text x="152.4" y="60.5">14</text>
<text x="152.4" y="63">15</text>
<text x="194.4" y="64.3">2</text>
<text x="194.4" y="61.7">1</text>
<text x="196.7" y="65.6">3</text>
<text x="196.7" y="63">2</text>
<text x="196.7" y="60.5">1</text>
<text x="214.2" y="60.5">1</text>
<text x="214.2" y="63">2</text>
<text x="214.2" y="65.6">3</text>
<text x="216.6" y="61.7">1</text>
<text x="216.6" y="64.3">2</text>
<text x="253.6" y="60.5">1</text>
<text x="253.6" y="63">2</text>
<text x="253.6" y="65.6">3</text>
<text x="256" y="61.7">1</text>
<text x="256" y="64.3">2</text>
<text x="260.4" y="61.7" transform="rotate(-90 260.4 61.7)">20</text>
<text x="30.1" y="66.8">7</text>
<text x="30.1" y="69.4">8</text>
<text x="30.1" y="71.9">9</text>
<text x="32.4" y="68.1">OUT1#</text>
<text x="32.4" y="70.6">GND</text>
<text x="43.4" y="68.1">OUT6#</text>
<text x="45.7" y="70.6">GND</text>
<text x="51.9" y="71.9">12</text>
<text x="51.9" y="69.4">13</text>
<text x="51.9" y="66.8">14</text>
<text x="89.4" y="68.1">6</text>
<text x="94.2" y="68.1">5</text>
<text x="132.8" y="68.1">7</text>
<text x="132.8" y="70.6">9</text>
<text x="136.4" y="66.6">P2</text>
<text x="136.4" y="69.1">P3</text>
<text x="136.4" y="71.7">P4</text>
<text x="147.3" y="69.1">A0</text>
<text x="147.3" y="71.7">A1</text>
<text x="152.4" y="68.1">1</text>
<text x="152.4" y="70.6">2</text>
<text x="194.4" y="71.9">5</text>
<text x="194.4" y="69.4">4</text>
<text x="194.4" y="66.8">3</text>
<text x="196.7" y="70.6">5</text>
<text x="196.7" y="68.1">4</text>
<text x="214.2" y="68.1">4</text>
<text x="214.2" y="70.6">5</text>
<text x="216.6" y="66.8">3</text>
<text x="216.6" y="69.4">4</text>
<text x="216.6" y="71.9">5</text>
<text x="253.6" y="68.1">4</text>
<text x="253.6" y="70.6">5</text>
<text x="256" y="66.8">3</text>
<text x="256" y="69.4">4</text>
<text x="256" y="71.9">5</text>
<text x="28.8" y="74.4">10</text>
<text x="32.4" y="73.2">OUT2#</text>
<text x="32.4" y="75.7">OUT3#</text>
<text x="43.4" y="75.7">OUT4#</text>
<text x="43.4" y="73.2">OUT5#</text>
<text x="51.9" y="74.4">11</text>
<text x="131.5" y="73.2">10</text>
<text x="131.5" y="75.7">11</text>
<text x="136.4" y="74.2">P5</text>
<text x="136.4" y="76.7">P6</text>
<text x="147.3" y="74.2">A2</text>
<text x="152.4" y="73.2">3</text>
<text x="194.4" y="77">7</text>
<text x="194.4" y="74.4">6</text>
<text x="196.7" y="75.7">7</text>
<text x="196.7" y="73.2">6</text>
<text x="214.2" y="73.2">6</text>
<text x="214.2" y="75.7">7</text>
<text x="216.6" y="74.4">6</text>
<text x="216.6" y="77">7</text>
<text x="253.6" y="73.2">6</text>
<text x="253.6" y="75.7">7</text>
<text x="256" y="74.4">6</text>
<text x="256" y="77">7</text>
<text x="88.6" y="79.5">1</text>
<text x="95" y="79.5">3</text>
<text x="131.5" y="78.3">12</text>
<text x="132.8" y="83.3">8</text>
<text x="136.4" y="79.3">P7</text>
<text x="145.1" y="79.3">INT#</text>
<text x="152.4" y="78.3">13</text>
<text x="152.4" y="83.3">16</text>
<text x="194.4" y="82.1">9</text>
<text x="194.4" y="79.5">8</text>
<text x="196.7" y="83.3">10</text>
<text x="196.7" y="80.8">9</text>
<text x="196.7" y="78.3">8</text>
<text x="213" y="83.3">10</text>
<text x="214.2" y="80.8">9</text>
<text x="216.6" y="79.5">8</text>
<text x="216.6" y="82.1">9</text>
<text x="253.6" y="80.8">9</text>
<text x="256" y="79.5">8</text>
<text x="256" y="82.1">9</text>
<text x="88.6" y="84.6">2</text>
<text x="89.4" y="87.1">6</text>
<text x="94.2" y="87.1">5</text>
<text x="95" y="84.6">4</text>
<text x="136.4" y="84.4">GND</text>
<text x="145.2" y="84.4">VCC</text>
<text x="193.1" y="84.6">10</text>
<text x="216.6" y="84.6">10</text>
<text x="252.3" y="85.9">11</text>
<text x="252.3" y="88.4">12</text>
<text x="256" y="84.6">10</text>
<text x="256" y="87.1">11</text>
<text x="256" y="89.7">12</text>
<text x="252.3" y="91">13</text>
<text x="252.3" y="93.5">14</text>
<text x="256" y="92.2">13</text>
<text x="256" y="94.8">14</text>
<text x="88.6" y="98.6">1</text>
<text x="95" y="98.6">3</text>
<text x="252.3" y="96">15</text>
<text x="252.3" y="98.6">16</text>
<text x="252.3" y="101.1">17</text>
<text x="256" y="97.3">15</text>
<text x="256" y="99.8">16</text>
<text x="264.7" y="98.8" transform="rotate(-90 264.7 98.8)">Adafruit display FFC connector</text>
<text x="88.6" y="103.7">2</text>
<text x="89.4" y="106.2">6</text>
<text x="94.2" y="106.2">5</text>
<text x="95" y="103.7">4</text>
<text x="252.3" y="103.7">18</text>
<text x="256" y="102.4">17</text>
<text x="256" y="104.9">18</text>
<text x="260.4" y="106.4" transform="rotate(-90 260.4 106.4)">19</text>
<text x="268.5" y="106.4" transform="rotate(-90 268.5 106.4)">FFC cable 18p 5cm LCSC part: C2857498</text>
<text x="259.4" y="109.5" transform="rotate(-90 259.4 109.5)">19</text>
<text x="88.6" y="117.6">1</text>
<text x="95" y="117.6">3</text>
<text x="88.6" y="122.7">2</text>
<text x="89.4" y="125.2">6</text>
<text x="94.2" y="125.2">5</text>
<text x="95" y="122.7">4</text>
<text x="141.3" y="122.4" transform="rotate(-90 141.3 122.4)">B</text>
<text x="143.8" y="122.4" transform="rotate(-90 143.8 122.4)">C</text>
<text x="146.3" y="122.4" transform="rotate(-90 146.3 122.4)">A</text>
<text x="199.6" y="123.7">1</text>
<text x="207.5" y="123.7">2</text>
<text x="138.2" y="129.1">3</text>
<text x="149.6" y="129.1">4</text>
<text x="199.6" y="126.3">3</text>
<text x="199.6" y="128.8">5</text>
<text x="199.6" y="131.3">7</text>
<text x="207.5" y="126.3">4</text>
<text x="207.5" y="128.8">6</text>
<text x="207.5" y="131.3">8</text>
<text x="141.3" y="133.9" transform="rotate(-90 141.3 133.9)">2</text>
<text x="146.3" y="133.9" transform="rotate(-90 146.3 133.9)">1</text>
<text x="39" y="150.6">1</text>
<text x="39" y="153.2">2</text>
<text x="39" y="155.7">3</text>
<text x="41.3" y="151.9">ADDR</text>
<text x="41.3" y="154.5">ALERT/RDY</text>
<text x="60.1" y="154.5">SDA</text>
<text x="60.4" y="151.9">SCL</text>
<text x="65.9" y="155.7">8</text>
<text x="65.9" y="153.2">9</text>
<text x="65.9" y="150.6">10 SCL</text>
<text x="39" y="158.3">4</text>
<text x="39" y="160.8">5</text>
<text x="41.3" y="157">GND</text>
<text x="41.3" y="159.5">AIN0</text>
<text x="59.7" y="159.5">AIN3</text>
<text x="60" y="157">VDD</text>
<text x="65.9" y="160.8">6</text>
<text x="65.9" y="158.3">7</text>
<text x="41.3" y="162.1">AIN1</text>
<text x="59.7" y="162.1">AIN2</text>
</g>
<g font-size="1.6" fill="#000080">
<text x="191.5" y="57.9">P2</text>
<text x="26.4" y="187.4">RV4</text>
<text x="46.7" y="187.4">RV3</text>
<text x="67.1" y="187.4">RV2</text>
<text x="87.4" y="187.4">RV1</text>
</g>
</svg>
